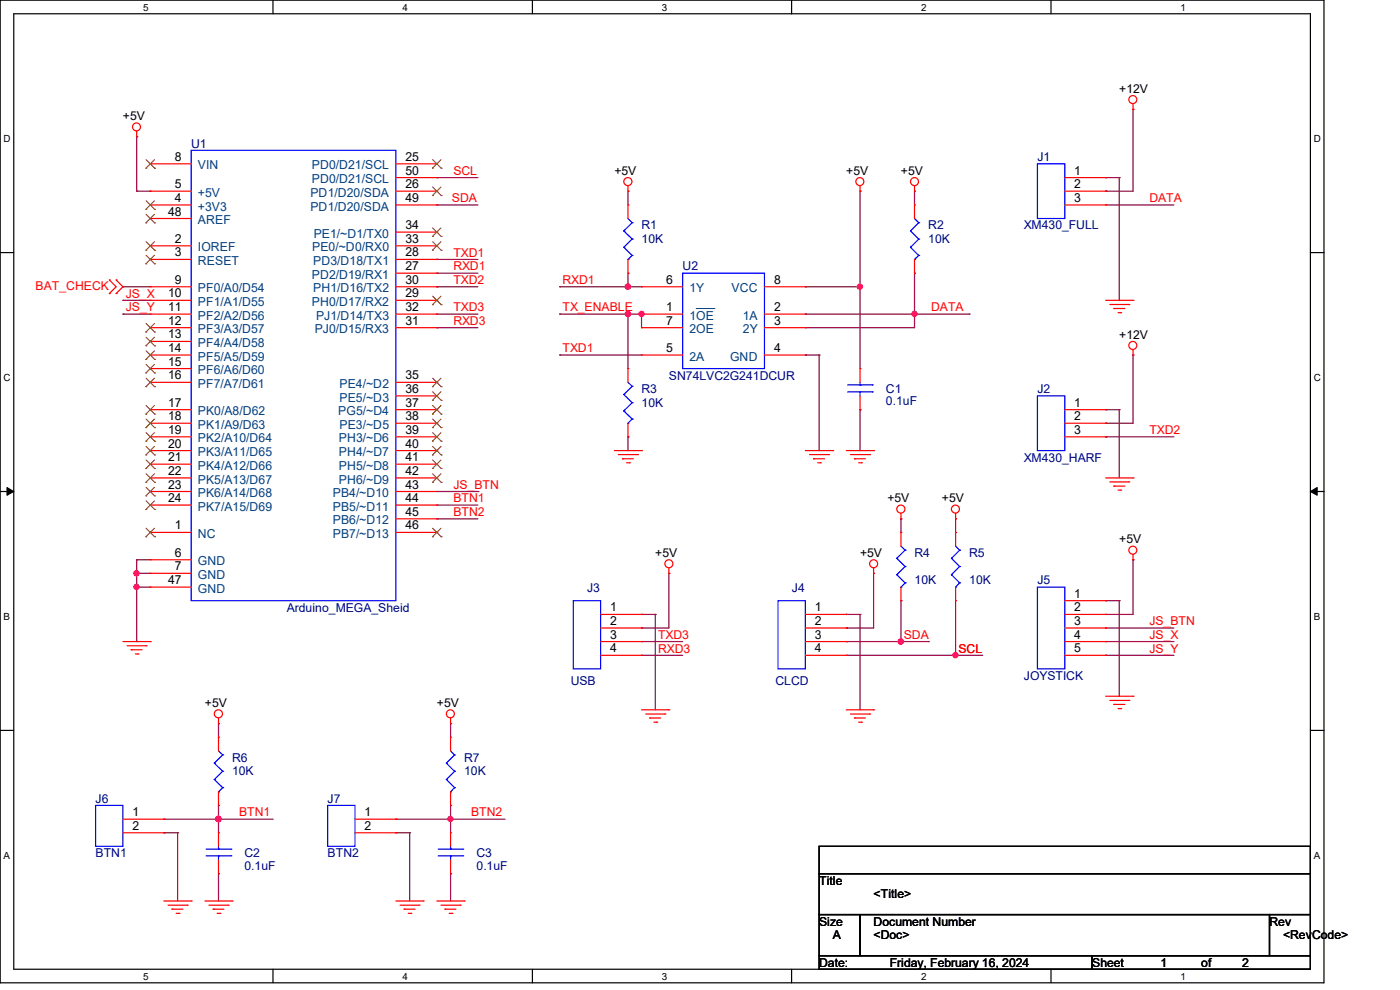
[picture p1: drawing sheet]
<svg xmlns="http://www.w3.org/2000/svg" width="297mm" height="210mm" viewBox="0 0 297 210" stroke-linecap="round" stroke-linejoin="round" font-family="sans-serif">
<path d="M0 0h280.9v208.5h-280.9zM2.9 2.9h275.1v202.7h-275.1z" fill="none" stroke="#000" stroke-width=".25"/>
<g fill="#fff">
<path d="M30.4 .3h1.1v2.4h-1.1z"/>
<path d="M30.4 205.9h1.1v2.3h-1.1z"/>
</g>
<path d="M57.9 0v2.9M57.9 205.6v2.9" fill="none" stroke="#000" stroke-width=".25"/>
<g fill="#fff">
<path d="M85.4 .3h1.1v2.4h-1.1z"/>
<path d="M85.4 205.9h1.1v2.3h-1.1z"/>
</g>
<path d="M112.9 0v2.9M112.9 205.6v2.9" fill="none" stroke="#000" stroke-width=".25"/>
<g fill="#fff">
<path d="M140.4 .3h1.2v2.4h-1.2z"/>
<path d="M140.4 205.9h1.2v2.3h-1.2z"/>
</g>
<path d="M167.9 0v2.9M167.9 205.6v2.9" fill="none" stroke="#000" stroke-width=".25"/>
<g fill="#fff">
<path d="M195.4 .3h1.2v2.4h-1.2z"/>
<path d="M195.4 205.9h1.2v2.3h-1.2z"/>
</g>
<path d="M223 0v2.9M223 205.6v2.9" fill="none" stroke="#000" stroke-width=".25"/>
<g fill="#fff">
<path d="M250.4 .3h1.2v2.4h-1.2z"/>
<path d="M250.4 205.9h1.2v2.3h-1.2z"/>
<path d="M.8 28.2h1.4v2.4h-1.4z"/>
<path d="M278.7 28.2h1.5v2.4h-1.5z"/>
<path d="M.8 78.9h1.4v2.3h-1.4z"/>
<path d="M278.7 78.9h1.5v2.3h-1.5z"/>
</g>
<path d="M0 53.6h2.9M278 53.6h2.9" fill="none" stroke="#000" stroke-width=".25"/>
<g fill="#fff">
<path d="M.8 129.6h1.3v2.3h-1.3z"/>
<path d="M278.7 129.6h1.4v2.3h-1.4z"/>
</g>
<path d="M0 104.3h2.9M278 104.3h2.9" fill="none" stroke="#000" stroke-width=".25"/>
<path d="M1.5 103.4l1.4 .9-1.4 .8zM278 104.3l1.4-.9v1.7z" fill="#000" stroke="#000" stroke-width=".21"/>
<g fill="#fff">
<path d="M.8 180.3h1.3v2.3h-1.3z"/>
<path d="M278.7 180.3h1.4v2.3h-1.4z"/>
</g>
<path d="M0 154.9h2.9M278 154.9h2.9M173.8 179.5h104.2v5.8h-104.2zM173.8 185.3h104.2v8.7h-104.2zM173.8 194h8.7v8.7h-8.7zM182.5 194h86.8v8.7h-86.8zM269.3 194h8.7v8.7h-8.7zM173.8 202.7h57.9v2.9h-57.9zM231.7 202.7h46.3v2.9h-46.3z" fill="none" stroke="#000" stroke-width=".25"/>
<g fill="none" stroke="#800040" stroke-width=".25">
<path d="M29 29h.1M29 29v11.6M92.7 37.7h.1M92.7 37.7h8.7M234.6 37.7h.1M234.6 37.7h2.8M237.4 37.7h.1M237.4 37.7v26M240.4 23.2h.1M240.4 23.2v17.4h-5.8M29 40.6h.1M29 40.6h2.9"/>
<path d="M92.7 58h.1M92.7 55h.1M92.7 43.5h.1M92.7 58h8.7M92.7 55h8.7M92.7 43.5h8.7M133.2 58h.1M133.2 40.6h.1M133.2 40.6v2.9M133.2 58v2.8M182.5 40.6h.1M182.5 40.6v37.6"/>
<path d="M194 40.6h.1M194 58h.1M194 40.6v2.9M194 58v11.5h-23.1M234.6 43.5h.1M234.6 40.6h.1M234.6 43.5h14.4M26.1 66.6h.1M26.1 63.7h.1M26.1 60.8h.1M26.1 60.8h5.8M26.1 66.6h5.8"/>
<path d="M26.1 63.7h5.8M92.7 60.8h.1M92.7 66.6h.1M92.7 69.5h.1M92.7 60.8h8.7M92.7 66.6h8.7M92.7 69.5h8.7M118.7 60.8h.1M118.7 75.3h.1M118.7 66.6h.1M118.7 60.8h17.4M118.7 66.6h17.4"/>
<path d="M118.7 75.3h17.4M133.2 60.8h.1M133.2 66.6h.1M133.2 66.6v11.6M136.1 66.6h.1M136.1 66.6v2.9M170.9 60.8h.1M170.9 75.3h.1M170.9 69.5h.1M170.9 66.6h.1M170.9 60.8h11.6M170.9 66.6h34.7"/>
<path d="M170.9 75.3h2.9M173.8 75.3h.1M173.8 75.3v20.3M182.5 60.8h.1M194 66.6h.1M205.6 66.6h.1M240.4 75.3h.1M240.4 75.3v14.5h-5.8M133.2 92.7h.1M133.2 92.7v2.9M182.5 86.9h.1M182.5 86.9v8.7"/>
<path d="M234.6 86.9h.1M234.6 89.8h.1M234.6 92.7h.1M234.6 86.9h2.8M234.6 92.7h14.4M237.4 86.9h.1M237.4 86.9v14.5M29 118.7h.1M29 118.7v17.4M29 118.7h2.9M92.7 107.1h.1M92.7 110.1h.1"/>
<path d="M92.7 104.3h8.7M92.7 107.1h8.7M92.7 110.1h8.7M101.4 104.3h.1M191.1 110.1h.1M191.1 110.1v2.8M202.7 110.1h.1M202.7 110.1v2.8M240.4 118.7h.1M240.4 118.7v11.6h-5.8M29 124.5h.1M29 136.1h.1"/>
<path d="M29 121.6h.1M29 124.5h2.9M29 121.6h2.9M136.1 130.3h.1M136.1 133.2h.1M136.1 136.1h.1M136.1 139h.1M136.1 130.3h2.9M136.1 136.1h8.7M136.1 139h8.7M139 130.3h.1M139 130.3v20.3"/>
<path d="M141.9 121.6h.1M141.9 121.6v11.6h-5.8M179.5 130.3h.1M179.5 133.2h.1M179.5 136.1h.1M179.5 139h.1M179.5 130.3h3M179.5 136.1h17.4M179.5 139h29M182.5 130.3h.1M182.5 130.3v20.3M185.3 121.6h.1"/>
<path d="M185.3 121.6v11.6h-5.8M191.1 127.4h.1M191.1 127.4v8.7M196.9 136.1h.1M202.7 139h.1M202.7 127.4v11.6M234.6 127.4h.1M234.6 130.3h.1M234.6 139h.1M234.6 133.2h.1M234.6 136.1h.1M234.6 133.2h14.4"/>
<path d="M234.6 136.1h14.4M234.6 139h14.4M234.6 127.4h2.8M237.4 127.4h.1M237.4 127.4v20.3M46.4 153.5h.1M46.4 153.5v2.9M95.6 153.5h.1M95.6 153.5v2.9M34.8 173.8h.1M34.8 176.7h.1M34.8 173.8h23.2"/>
<path d="M34.8 176.7h2.9M37.7 176.7h.1M37.7 176.7v14.4M46.4 173.8h.1M46.4 170.9h.1M46.4 170.9v5.8M84 173.8h.1M84 176.7h.1M84 173.8h23.1M84 176.7h2.9M86.9 176.7h.1M86.9 176.7v14.4"/>
<path d="M95.6 173.8h.1M95.6 170.9h.1M95.6 170.9v5.8M46.4 185.3h.1M46.4 185.3v5.8M95.6 185.3h.1M95.6 185.3v5.8"/>
</g>
<g fill="#f0f" stroke="#f0f" stroke-width=".25">
<circle cx="133.2" cy="60.8" r=".57"/>
<circle cx="136.1" cy="66.6" r=".55"/>
<circle cx="133.2" cy="66.6" r=".57"/>
<circle cx="182.4" cy="60.8" r=".55"/>
<circle cx="194" cy="66.6" r=".55"/>
<circle cx="29" cy="124.5" r=".55"/>
<circle cx="29" cy="121.6" r=".55"/>
<circle cx="46.3" cy="173.7" r=".57"/>
<circle cx="95.5" cy="173.7" r=".55"/>
<circle cx="191.1" cy="136.1" r=".57"/>
<circle cx="202.7" cy="139" r=".55"/>
</g>
<g fill="none" stroke="#f00" stroke-width=".25">
<path d="M29 29h.1M29 27.8v1.2M31.9 34.8h.1M31.9 34.8h8.7M84 34.8h8.7M84 37.7h8.7M92.7 34.8h.1M92.7 37.7h.1M133.2 39.4v1.2M182.5 39.4v1.2M194 39.4v1.2M225.9 37.7h8.7"/>
<path d="M234.6 37.7h.1M240.4 23.2h.1M240.4 22v1.2M23.2 59.4h.1M23.2 59.4l1.4 1.4-1.4 1.5M24.6 59.4h.1M24.6 59.4l1.5 1.4-1.5 1.5M31.9 52.2h.1M31.9 55h.1M31.9 43.5h.1M31.9 40.6h.1M31.9 46.4h.1"/>
<path d="M31.9 52.2h8.7M31.9 55h8.7M31.9 43.5h8.7M31.9 40.6h8.7M31.9 46.4h8.7M84 52.2h8.7M84 55h8.7M84 43.5h8.7M84 40.6h8.7M84 58h8.7M84 49.2h8.7M92.7 40.6h.1"/>
<path d="M92.7 58h.1M92.7 55h.1M92.7 52.2h.1M92.7 49.2h.1M92.7 43.5h.1M133.2 40.6h.1M133.2 43.5h.1M133.2 58h.1M133.2 43.5v2.9M133.2 55v3M182.5 40.6h.1M194 40.6h.1"/>
<path d="M194 43.5h.1M194 58h.1M194 43.5v2.9M194 55v3M225.9 43.5h8.7M225.9 40.6h8.7M234.6 40.6h.1M234.6 43.5h.1M23.2 62.3h.1M24.6 62.3h.1M31.9 60.8h.1M31.9 63.7h.1"/>
<path d="M31.9 66.6h.1M31.9 72.4h.1M31.9 69.5h.1M31.9 75.3h.1M31.9 78.2h.1M31.9 63.7h8.7M31.9 60.8h8.7M31.9 66.6h8.7M31.9 72.4h8.7M31.9 69.5h8.7M31.9 75.3h8.7M31.9 78.2h8.7"/>
<path d="M84 63.7h8.7M84 60.8h8.7M84 66.6h8.7M84 69.5h8.7M92.7 63.7h.1M92.7 60.8h.1M92.7 69.5h.1M92.7 66.6h.1M133.2 78.2h.1M133.2 78.2v2.9M136.1 66.6h.1M136.1 75.3h.1"/>
<path d="M136.1 60.8h.1M136.1 69.5h.1M136.1 60.8h8.7M136.1 66.6h8.7M136.1 69.5h8.7M136.1 75.3h8.7M162.2 60.8h8.7M162.2 66.6h8.7M162.2 69.5h8.7M162.2 75.3h8.7M170.9 66.6h.1M170.9 69.5h.1"/>
<path d="M170.9 75.3h.1M170.9 60.8h.1M182.5 78.2h.1M182.5 78.2v2.9M234.6 63.7h5.8M235.5 64.6h4M236.3 65.4h.1M236.3 65.4h2.3M237.2 66.3h.5M237.7 66.3h.1M239.5 64.6h.1M240.4 63.7h.1"/>
<path d="M240.4 75.3h.1M240.4 74.2v1.1M31.9 81.1h.1M31.9 86.9h.1M31.9 89.8h.1M31.9 92.7h.1M31.9 95.6h.1M31.9 98.5h.1M31.9 95.6h8.7M31.9 81.1h8.7M31.9 86.9h8.7M31.9 89.8h8.7"/>
<path d="M31.9 92.7h8.7M31.9 98.5h8.7M84 95.6h8.7M84 81.1h8.7M84 86.9h8.7M84 89.8h8.7M84 92.7h8.7M84 98.5h8.7M84 84h8.7M92.7 81.1h.1M92.7 84h.1M92.7 86.9h.1"/>
<path d="M92.7 89.8h.1M92.7 92.7h.1M92.7 95.6h.1M92.7 98.5h.1M130.3 95.6h5.8M131.2 96.4h4.1M132.1 97.3h.1M132.1 97.3h2.3M132.9 98.2h.6M133.2 92.7h.1M133.2 89.8v2.9M133.5 98.2h.1"/>
<path d="M135.3 96.4h.1M136.1 95.6h.1M170.9 95.6h5.8M171.7 96.4h4.1M172.6 97.3h.1M172.6 97.3h2.3M173.5 98.2h.5M174 98.2h.1M175.8 96.4h.1M176.7 95.6h.1M179.5 95.6h5.8M180.4 96.4h4.1"/>
<path d="M181.3 97.3h.1M181.3 97.3h2.3M182.2 98.2h.6M182.5 86.9h.1M182.5 84v2.9M182.8 98.2h.1M184.5 96.4h.1M185.3 95.6h.1M225.9 86.9h8.7M225.9 89.8h8.7M225.9 92.7h8.7M234.6 86.9h.1"/>
<path d="M234.6 89.8h.1M234.6 92.7h.1M31.9 112.9h.1M31.9 118.7h.1M31.9 101.4h.1M31.9 107.1h.1M31.9 104.3h.1M31.9 101.4h8.7M31.9 112.9h8.7M31.9 118.7h8.7M31.9 107.1h8.7M31.9 104.3h8.7"/>
<path d="M84 101.4h8.7M84 112.9h8.7M84 107.1h8.7M84 104.3h8.7M84 110.1h8.7M92.7 101.4h.1M92.7 104.3h.1M92.7 107.1h.1M92.7 110.1h.1M92.7 112.9h.1M191.1 110.1h.1M191.1 112.9h.1"/>
<path d="M191.1 108.9v1.2M191.1 112.9v3M202.7 110.1h.1M202.7 112.9h.1M202.7 108.9v1.2M202.7 112.9v3M234.6 101.4h5.8M235.5 102.2h4M236.3 103.1h.1M236.3 103.1h2.3M237.2 104h.5M237.7 104h.1"/>
<path d="M239.5 102.2h.1M240.4 101.4h.1M240.4 118.7h.1M240.4 117.6v1.1M26.1 136.1h5.8M27 137h4M27.8 137.8h.1M27.8 137.8h2.3M28.7 138.7h.6M29.3 138.7h.1M31 137h.1M31.9 136.1h.1"/>
<path d="M31.9 121.6h.1M31.9 124.5h.1M31.9 121.6h8.7M31.9 124.5h8.7M127.4 136.1h8.7M127.4 130.3h8.7M127.4 133.2h8.7M127.4 139h8.7M136.1 130.3h.1M136.1 133.2h.1M136.1 136.1h.1M136.1 139h.1"/>
<path d="M141.9 121.6h.1M141.9 120.5v1.1M170.9 136.1h8.6M170.9 130.3h8.6M170.9 133.2h8.6M170.9 139h8.6M179.5 130.3h.1M179.5 133.2h.1M179.5 136.1h.1M179.5 139h.1M185.3 121.6h.1M185.3 120.5v1.1"/>
<path d="M191.1 127.4h.1M191.1 124.5v2.9M202.7 127.4h.1M202.7 124.5v2.9M225.9 136.1h8.7M225.9 127.4h8.7M225.9 130.3h8.7M225.9 133.2h8.7M225.9 139h8.7M234.6 127.4h.1M234.6 130.3h.1M234.6 133.2h.1"/>
<path d="M234.6 136.1h.1M234.6 139h.1M46.4 153.5h.1M46.4 156.4h.1M46.4 152.3v1.2M46.4 156.4v2.9M95.6 153.5h.1M95.6 156.4h.1M95.6 152.3v1.2M95.6 156.4v2.9M136.1 150.6h5.8M137 151.5h4.1"/>
<path d="M137.8 152.3h.1M137.8 152.3h2.4M138.7 153.2h.6M139.3 153.2h.1M141.1 151.5h.1M141.9 150.6h.1M179.5 150.6h5.8M180.4 151.5h4.1M181.3 152.3h.1M181.3 152.3h2.3M182.2 153.2h.6M182.8 153.2h.1"/>
<path d="M184.5 151.5h.1M185.3 150.6h.1M234.6 147.7h5.8M235.5 148.6h4M236.3 149.4h.1M236.3 149.4h2.3M237.2 150.3h.5M237.7 150.3h.1M239.5 148.6h.1M240.4 147.7h.1M26.1 173.8h8.7M26.1 176.7h8.7"/>
<path d="M34.8 173.8h.1M34.8 176.7h.1M46.4 170.9h.1M46.4 176.7h.1M46.4 168v2.9M46.4 176.7v2.8M75.3 173.8h8.7M75.3 176.7h8.7M84 173.8h.1M84 176.7h.1M95.6 176.7h.1M95.6 170.9h.1"/>
<path d="M95.6 168v2.9M95.6 176.7v2.8M34.8 191.1h5.8M35.6 192h4.1M36.5 192.9h.1M36.5 192.9h2.3M37.4 193.8h.6M38 193.8h.1M39.7 192h.1M40.6 191.1h.1M43.5 191.1h5.7M44.3 192h4.1"/>
<path d="M45.2 192.9h.1M45.2 192.9h2.3M46.1 193.8h.6M46.4 185.3h.1M46.4 182.5v2.8M46.7 193.8h.1M48.4 192h.1M49.2 191.1h.1M84 191.1h5.8M84.9 192h4M85.7 192.9h.1M85.7 192.9h2.4"/>
<path d="M86.6 193.8h.6M87.2 193.8h.1M88.9 192h.1M89.8 191.1h.1M92.7 191.1h5.8M93.6 192h4M94.4 192.9h.1M94.4 192.9h2.3M95.3 193.8h.6M95.6 185.3h.1M95.6 182.5v2.8M95.9 193.8h.1"/>
<path d="M97.6 192h.1M98.5 191.1h.1"/>
<circle cx="29" cy="26.9" r=".85"/>
<circle cx="133.2" cy="38.5" r=".86"/>
<circle cx="182.4" cy="38.5" r=".85"/>
<circle cx="194" cy="38.5" r=".85"/>
<circle cx="240.3" cy="21.1" r=".85"/>
<circle cx="240.3" cy="73.3" r=".85"/>
<circle cx="141.9" cy="119.6" r=".85"/>
<circle cx="185.3" cy="119.6" r=".85"/>
<circle cx="191.1" cy="108" r=".86"/>
<circle cx="202.7" cy="108" r=".85"/>
<circle cx="240.3" cy="116.7" r=".85"/>
<circle cx="46.3" cy="151.4" r=".86"/>
<circle cx="95.5" cy="151.4" r=".85"/>
</g>
<g fill="none" stroke="#00f" stroke-width=".25">
<path d="M40.6 31.9h43.4v95.5h-43.4zM220.1 34.8h5.8v11.6h-5.8zM132.3 49h.1M132.3 52.5h.1M132.3 49l1.8 1.7M132.3 52.5l1.8 1.7M133.2 55h.1M133.2 46.4l.9 .8M134.1 47.2h.1M134.1 50.7h.1M134.1 54.2h.1M134.1 47.2l-1.8 1.8"/>
<path d="M134.1 50.7l-1.8 1.8M134.1 54.2l-.9 .8M144.8 58h17.4v20.2h-17.4zM193.2 49h.1M193.2 52.5h.1M193.2 49l1.7 1.7M193.2 52.5l1.7 1.7M194 55h.1M194 46.4l.9 .8M194.9 47.2h.1M194.9 50.7h.1M194.9 54.2h.1"/>
<path d="M194.9 47.2l-1.7 1.8M194.9 50.7l-1.7 1.8M194.9 54.2l-.9 .8M132.3 83.7h.1M132.3 87.2h.1M132.3 83.7l1.8 1.7M132.3 87.2l1.8 1.7M133.2 89.8h.1M133.2 81.1l.9 .9M134.1 82h.1M134.1 85.4h.1M134.1 88.9h.1"/>
<path d="M134.1 82l-1.8 1.7M134.1 85.4l-1.8 1.8M134.1 88.9l-.9 .9M179.8 83.1h5.2M179.8 81.7h5.2M182.5 81.7h.1M182.5 83.1h.1M182.5 81.1v.6M182.5 83.1v.9M185 83.1h.1M185 81.7h.1M220.1 84h5.8v11.6h-5.8z"/>
<path d="M190.2 118.4h.1M190.2 118.4l1.8 1.8M191.1 115.9l.9 .8M192 116.7h.1M192 116.7l-1.8 1.7M201.8 118.4h.1M201.8 118.4l1.8 1.8M202.7 115.9l.9 .8M203.6 116.7h.1M203.6 116.7l-1.8 1.7M121.6 127.4h5.8v14.5h-5.8zM165.1 127.4h5.8v14.5h-5.8z"/>
<path d="M190.2 121.9h.1M190.2 121.9l1.8 1.8M191.1 124.5h.1M192 120.2h.1M192 123.7h.1M192 120.2l-1.8 1.7M192 123.7l-.9 .8M201.8 121.9h.1M201.8 121.9l1.8 1.8M202.7 124.5h.1M203.6 120.2h.1M203.6 123.7h.1"/>
<path d="M203.6 120.2l-1.8 1.7M203.6 123.7l-.9 .8M220.1 124.5h5.8v17.4h-5.8zM46.4 159.3l.8 .8M95.6 159.3l.8 .8M20.3 170.9h5.8v8.6h-5.8zM45.5 161.9h.1M45.5 165.4h.1M45.5 161.9l1.7 1.7M45.5 165.4l1.7 1.7M46.4 168h.1M46.4 179.5v.6"/>
<path d="M47.2 160.1h.1M47.2 163.6h.1M47.2 167.1h.1M47.2 160.1l-1.7 1.8M47.2 163.6l-1.7 1.8M47.2 167.1l-.8 .9M69.5 170.9h5.8v8.6h-5.8zM94.7 161.9h.1M94.7 165.4h.1M94.7 161.9l1.7 1.7M94.7 165.4l1.7 1.7M95.6 168h.1"/>
<path d="M95.6 179.5v.6M96.4 160.1h.1M96.4 163.6h.1M96.4 167.1h.1M96.4 160.1l-1.7 1.8M96.4 163.6l-1.7 1.8M96.4 167.1l-.8 .9M43.7 181.6h5.3M43.7 180.1h5.3M46.4 180.1h.1M46.4 181.6h.1M46.4 181.6v.9"/>
<path d="M49 181.6h.1M49 180.1h.1M93 181.6h5.2M93 180.1h5.2M95.6 180.1h.1M95.6 181.6h.1M95.6 181.6v.9M98.2 181.6h.1M98.2 180.1h.1"/>
</g>
<g fill="none" stroke="#804000" stroke-width=".21">
<path d="M30.9 35.7h.1M31 33.9l1.8 1.8M32.8 33.9l-1.9 1.8M32.8 35.7h.1M91.7 35.7h.1M91.8 33.9l1.8 1.8M91.8 39.7l1.8 1.8M93.6 33.9l-1.9 1.8M93.6 39.7l-1.9 1.8M93.6 35.7h.1M30.9 53.1h.1M30.9 56h.1"/>
<path d="M30.9 44.4h.1M30.9 47.3h.1M31 51.3l1.8 1.8M31 54.1l1.8 1.9M31 42.6l1.8 1.8M31 45.5l1.8 1.8M32.8 51.3l-1.9 1.8M32.8 54.1l-1.9 1.9M32.8 42.6l-1.9 1.8M32.8 45.5l-1.9 1.8M32.8 53.1h.1M32.8 56h.1"/>
<path d="M32.8 44.4h.1M32.8 47.3h.1M91.7 41.5h.1M91.7 53.1h.1M91.7 50.2h.1M91.8 51.3l1.8 1.8M91.8 48.3l1.8 1.9M93.6 51.3l-1.9 1.8M93.6 48.3l-1.9 1.9M93.6 41.5h.1M93.6 53.1h.1M93.6 50.2h.1"/>
<path d="M30.9 73.4h.1M30.9 70.4h.1M30.9 76.2h.1M30.9 79.1h.1M31 71.5l1.8 1.9M31 68.6l1.8 1.8M31 74.4l1.8 1.8M31 77.3l1.8 1.8M32.8 71.5l-1.9 1.9M32.8 68.6l-1.9 1.8M32.8 74.4l-1.9 1.8M32.8 77.3l-1.9 1.8"/>
<path d="M32.8 73.4h.1M32.8 70.4h.1M32.8 76.2h.1M32.8 79.1h.1M91.7 64.6h.1M91.8 62.8l1.8 1.8M93.6 62.8l-1.9 1.8M93.6 64.6h.1M30.9 82h.1M30.9 87.8h.1M30.9 90.7h.1M30.9 93.6h.1"/>
<path d="M30.9 96.5h.1M30.9 99.4h.1M31 80.2l1.8 1.8M31 86l1.8 1.8M31 88.9l1.8 1.8M31 91.8l1.8 1.8M31 94.7l1.8 1.8M31 97.6l1.8 1.8M32.8 80.2l-1.9 1.8M32.8 86l-1.9 1.8M32.8 88.9l-1.9 1.8M32.8 91.8l-1.9 1.8"/>
<path d="M32.8 94.7l-1.9 1.8M32.8 97.6l-1.9 1.8M32.8 82h.1M32.8 87.8h.1M32.8 90.7h.1M32.8 93.6h.1M32.8 96.5h.1M32.8 99.4h.1M91.7 82h.1M91.7 84.9h.1M91.7 87.8h.1M91.7 90.7h.1"/>
<path d="M91.7 93.6h.1M91.7 96.5h.1M91.7 99.4h.1M91.8 80.2l1.8 1.8M91.8 83.1l1.8 1.8M91.8 86l1.8 1.8M91.8 88.9l1.8 1.8M91.8 91.8l1.8 1.8M91.8 94.7l1.8 1.8M91.8 97.6l1.8 1.8M93.6 80.2l-1.9 1.8M93.6 83.1l-1.9 1.8"/>
<path d="M93.6 86l-1.9 1.8M93.6 88.9l-1.9 1.8M93.6 91.8l-1.9 1.8M93.6 94.7l-1.9 1.8M93.6 97.6l-1.9 1.8M93.6 82h.1M93.6 84.9h.1M93.6 87.8h.1M93.6 90.7h.1M93.6 93.6h.1M93.6 96.5h.1M93.6 99.4h.1"/>
<path d="M30.9 113.9h.1M30.9 102.3h.1M30.9 108.1h.1M30.9 105.2h.1M31 112.1l1.8 1.8M31 100.5l1.8 1.8M31 106.3l1.8 1.8M31 103.4l1.8 1.8M32.8 112.1l-1.9 1.8M32.8 100.5l-1.9 1.8M32.8 106.3l-1.9 1.8M32.8 103.4l-1.9 1.8"/>
<path d="M32.8 113.9h.1M32.8 102.3h.1M32.8 108.1h.1M32.8 105.2h.1M91.7 102.3h.1M91.7 113.9h.1M91.8 100.5l1.8 1.8M91.8 112.1l1.8 1.8M93.6 100.5l-1.9 1.8M93.6 112.1l-1.9 1.8M93.6 102.3h.1M93.6 113.9h.1"/>
</g>
<path d="M147.7 65.4h3.8M151.5 65.4h.1" fill="none" stroke="#004080" stroke-width=".21"/>
<g font-size="2.6">
<text x="237.4" y="19.7">+12V</text>
<text x="26.1" y="25.5">+5V</text>
<text x="37.1" y="34.1">8</text>
<text x="86" y="34.1">25</text>
<text x="37.1" y="39.9">5</text>
<text x="86" y="39.9">26</text>
<text x="86" y="37">50</text>
<text x="130.3" y="37.1">+5V</text>
<text x="179.5" y="37.1">+5V</text>
<text x="191.1" y="37.1">+5V</text>
<text x="227.9" y="37">1</text>
<text x="227.9" y="39.9">2</text>
<text x="35.6" y="45.7">48</text>
<text x="37.1" y="42.8">4</text>
<text x="86" y="42.8">49</text>
<text x="227.9" y="42.8">3</text>
<text x="37.1" y="51.5">2</text>
<text x="86" y="51.5">33</text>
<text x="86" y="48.6">34</text>
<text x="37.1" y="54.4">3</text>
<text x="86" y="57.3">27</text>
<text x="86" y="54.4">28</text>
<text x="35.6" y="63.1">10</text>
<text x="35.6" y="66">11</text>
<text x="37.1" y="60.2">9</text>
<text x="86" y="63.1">29</text>
<text x="86" y="60.2">30</text>
<text x="86" y="66">32</text>
<text x="141.4" y="66">1</text>
<text x="141.4" y="60.2">6</text>
<text x="164.2" y="66">2</text>
<text x="164.2" y="60.2">8</text>
<text x="35.6" y="71.8">13</text>
<text x="35.6" y="68.9">12</text>
<text x="86" y="68.9">31</text>
<text x="141.4" y="68.9">7</text>
<text x="164.2" y="68.9">3</text>
<text x="237.4" y="71.8">+12V</text>
<text x="35.6" y="74.7">14</text>
<text x="35.6" y="77.6">15</text>
<text x="141.4" y="74.7">5</text>
<text x="164.2" y="74.7">4</text>
<text x="35.6" y="80.5">16</text>
<text x="86" y="80.5">35</text>
<text x="86" y="83.4">36</text>
<text x="35.6" y="86.3">17</text>
<text x="35.6" y="89.2">18</text>
<text x="86" y="86.3">37</text>
<text x="86" y="89.2">38</text>
<text x="227.9" y="86.3">1</text>
<text x="227.9" y="89.2">2</text>
<text x="35.6" y="92">19</text>
<text x="35.6" y="95">20</text>
<text x="86" y="92">39</text>
<text x="86" y="95">40</text>
<text x="227.9" y="92">3</text>
<text x="35.6" y="100.8">22</text>
<text x="35.6" y="97.8">21</text>
<text x="86" y="97.8">41</text>
<text x="86" y="100.8">42</text>
<text x="35.6" y="106.5">24</text>
<text x="35.6" y="103.6">23</text>
<text x="86" y="103.6">43</text>
<text x="86" y="106.5">44</text>
<text x="188.3" y="106.6">+5V</text>
<text x="199.8" y="106.6">+5V</text>
<text x="37.1" y="112.3">1</text>
<text x="86" y="109.4">45</text>
<text x="86" y="112.3">46</text>
<text x="37.1" y="118.1">6</text>
<text x="139" y="118.2">+5V</text>
<text x="182.5" y="118.2">+5V</text>
<text x="237.4" y="115.3">+5V</text>
<text x="35.6" y="123.9">47</text>
<text x="37.1" y="121">7</text>
<text x="129.5" y="129.7">1</text>
<text x="172.9" y="129.7">1</text>
<text x="227.9" y="126.8">1</text>
<text x="227.9" y="129.7">2</text>
<text x="129.5" y="132.6">2</text>
<text x="129.5" y="135.5">3</text>
<text x="172.9" y="132.6">2</text>
<text x="172.9" y="135.5">3</text>
<text x="227.9" y="132.6">3</text>
<text x="227.9" y="135.5">4</text>
<text x="129.5" y="138.4">4</text>
<text x="172.9" y="138.4">4</text>
<text x="227.9" y="138.4">5</text>
<text x="43.5" y="150">+5V</text>
<text x="92.7" y="150">+5V</text>
<text x="28.1" y="173.1">1</text>
<text x="77.3" y="173.1">1</text>
<text x="28.1" y="176">2</text>
<text x="77.3" y="176">2</text>
<text x="173.8" y="187.7">Title</text>
<text x="185.3" y="190.6">&lt;Title&gt;</text>
<text x="173.8" y="196.3">Size</text>
<text x="185.3" y="196.3">Document Number</text>
<text x="269.3" y="196.3">Rev</text>
<text x="176.7" y="199.3">A</text>
<text x="185.3" y="199.3">&lt;Doc&gt;</text>
<text x="272.2" y="199.3">&lt;RevCode&gt;</text>
<text x="173.8" y="205.1">Date:</text>
<text x="188.8" y="205.1">Friday, February 16, 2024</text>
<text x="231.7" y="205.1">Sheet</text>
<text x="246.2" y="205.1">1</text>
<text x="254.8" y="205.1">of</text>
<text x="263.5" y="205.1">2</text>
</g>
<g font-size="2.6" fill="#000080">
<text x="40.6" y="31.3">U1</text>
<text x="220.1" y="34.2">J1</text>
<text x="136.1" y="48.7">R1</text>
<text x="136.1" y="51.6">10K</text>
<text x="196.9" y="48.7">R2</text>
<text x="196.9" y="51.6">10K</text>
<text x="217.2" y="48.7">XM430_FULL</text>
<text x="144.8" y="57.4">U2</text>
<text x="136.1" y="83.4">R3</text>
<text x="141.9" y="80.5">SN74LVC2G241DCUR</text>
<text x="188" y="83.4">C1</text>
<text x="220.1" y="83.4">J2</text>
<text x="136.1" y="86.3">10K</text>
<text x="188" y="86">0.1uF</text>
<text x="217.2" y="97.9">XM430_HARF</text>
<text x="194" y="118.2">R4</text>
<text x="205.6" y="118.2">R5</text>
<text x="124.5" y="125.7">J3</text>
<text x="168" y="125.7">J4</text>
<text x="194" y="124">10K</text>
<text x="205.6" y="124">10K</text>
<text x="220.1" y="124">J5</text>
<text x="60.8" y="129.8">Arduino_MEGA_Sheid</text>
<text x="121.1" y="145.4">USB</text>
<text x="164.5" y="145.4">CLCD</text>
<text x="217.2" y="144.2">JOYSTICK</text>
<text x="49.2" y="161.6">R6</text>
<text x="98.5" y="161.6">R7</text>
<text x="49.2" y="164.5">10K</text>
<text x="98.5" y="164.5">10K</text>
<text x="20.3" y="170.3">J6</text>
<text x="69.5" y="170.3">J7</text>
<text x="20.3" y="181.9">BTN1</text>
<text x="51.9" y="181.9">C2</text>
<text x="51.9" y="184.5">0.1uF</text>
<text x="69.5" y="181.9">BTN2</text>
<text x="101.1" y="181.9">C3</text>
<text x="101.1" y="184.5">0.1uF</text>
</g>
<g font-size="2.6" fill="#004080">
<text x="42" y="35.9">VIN</text>
<text x="66.2" y="35.9">PD0/D21/SCL</text>
<text x="42" y="41.7">+5V</text>
<text x="65.9" y="41.7">PD1/D20/SDA</text>
<text x="66.2" y="38.9">PD0/D21/SCL</text>
<text x="42" y="44.7">+3V3</text>
<text x="42" y="47.5">AREF</text>
<text x="65.9" y="44.7">PD1/D20/SDA</text>
<text x="42" y="53.3">IOREF</text>
<text x="66.3" y="53.3">PE0/~D0/RX0</text>
<text x="66.5" y="50.4">PE1/~D1/TX0</text>
<text x="42" y="56.2">RESET</text>
<text x="66.2" y="59.1">PD2/D19/RX1</text>
<text x="66.5" y="56.2">PD3/D18/TX1</text>
<text x="42" y="62">PF0/A0/D54</text>
<text x="42" y="64.9">PF1/A1/D55</text>
<text x="66.2" y="64.9">PH0/D17/RX2</text>
<text x="66.5" y="62">PH1/D16/TX2</text>
<text x="146.3" y="62">1Y</text>
<text x="155.2" y="62">VCC</text>
<text x="42" y="67.8">PF2/A2/D56</text>
<text x="42" y="70.7">PF3/A3/D57</text>
<text x="66.8" y="70.7">PJ0/D15/RX3</text>
<text x="67.1" y="67.8">PJ1/D14/TX3</text>
<text x="146.3" y="67.8">1OE</text>
<text x="146.3" y="70.7">2OE</text>
<text x="157.6" y="67.8">1A</text>
<text x="157.6" y="70.7">2Y</text>
<text x="42" y="73.6">PF4/A4/D58</text>
<text x="42" y="76.5">PF5/A5/D59</text>
<text x="146.3" y="76.5">2A</text>
<text x="154.9" y="76.5">GND</text>
<text x="42" y="79.4">PF6/A6/D60</text>
<text x="42" y="82.3">PF7/A7/D61</text>
<text x="72.1" y="82.3">PE4/~D2</text>
<text x="42" y="88.1">PK0/A8/D62</text>
<text x="71.8" y="88.1">PG5/~D4</text>
<text x="72.1" y="85.2">PE5/~D3</text>
<text x="42" y="91">PK1/A9/D63</text>
<text x="42" y="93.9">PK2/A10/D64</text>
<text x="71.9" y="93.9">PH3/~D6</text>
<text x="72.1" y="91">PE3/~D5</text>
<text x="42" y="96.8">PK3/A11/D65</text>
<text x="42" y="99.7">PK4/A12/D66</text>
<text x="71.9" y="96.8">PH4/~D7</text>
<text x="71.9" y="99.7">PH5/~D8</text>
<text x="42" y="102.6">PK5/A13/D67</text>
<text x="42" y="105.5">PK6/A14/D68</text>
<text x="70.6" y="105.5">PB4/~D10</text>
<text x="71.9" y="102.6">PH6/~D9</text>
<text x="42" y="108.3">PK7/A15/D69</text>
<text x="70.6" y="108.3">PB5/~D11</text>
<text x="70.6" y="111.3">PB6/~D12</text>
<text x="42" y="114.1">NC</text>
<text x="42" y="119.9">GND</text>
<text x="70.6" y="114.1">PB7/~D13</text>
<text x="42" y="122.8">GND</text>
<text x="42" y="125.7">GND</text>
</g>
<g font-size="2.6" fill="#f00">
<text x="96.2" y="37.1">SCL</text>
<text x="95.9" y="42.9">SDA</text>
<text x="243.8" y="42.9">DATA</text>
<text x="96.2" y="57.4">RXD1</text>
<text x="96.2" y="54.4">TXD1</text>
<text x="7.5" y="61.4">BAT_CHECK</text>
<text x="26.7" y="63.1">JS_X</text>
<text x="96.2" y="60.2">TXD2</text>
<text x="119.3" y="60.2">RXD1</text>
<text x="26.7" y="66">JS_Y</text>
<text x="96.2" y="66">TXD3</text>
<text x="96.2" y="68.9">RXD3</text>
<text x="119.3" y="66">TX_ENABLE</text>
<text x="197.5" y="66">DATA</text>
<text x="119.3" y="74.7">TXD1</text>
<text x="243.8" y="92.1">TXD2</text>
<text x="96.2" y="103.7">JS_BTN</text>
<text x="96.2" y="106.6">BTN1</text>
<text x="96.2" y="109.5">BTN2</text>
<text x="139.6" y="135.5">TXD3</text>
<text x="191.7" y="135.5">SDA</text>
<text x="243.8" y="132.6">JS_BTN</text>
<text x="243.8" y="135.5">JS_X</text>
<text x="139.6" y="138.4">RXD3</text>
<text x="203.3" y="138.4">SCL</text>
<text x="243.8" y="138.4">JS_Y</text>
<text x="50.7" y="173.2">BTN1</text>
<text x="99.9" y="173.2">BTN2</text>
</g>
<g font-size="2.1">
<text x="30.4" y="2.2">5</text>
<text x="85.4" y="2.2">4</text>
<text x="140.4" y="2.2">3</text>
<text x="195.4" y="2.2">2</text>
<text x="250.4" y="2.2">1</text>
<text x=".8" y="30.1">D</text>
<text x="278.7" y="30.1">D</text>
<text x=".8" y="80.8">C</text>
<text x="278.7" y="80.8">C</text>
<text x=".8" y="131.5">B</text>
<text x="278.7" y="131.5">B</text>
<text x=".8" y="182.2">A</text>
<text x="278.7" y="182.2">A</text>
<text x="30.4" y="207.8">5</text>
<text x="85.4" y="207.8">4</text>
<text x="140.4" y="207.8">3</text>
<text x="195.4" y="207.8">2</text>
<text x="250.4" y="207.8">1</text>
</g>
</svg>
